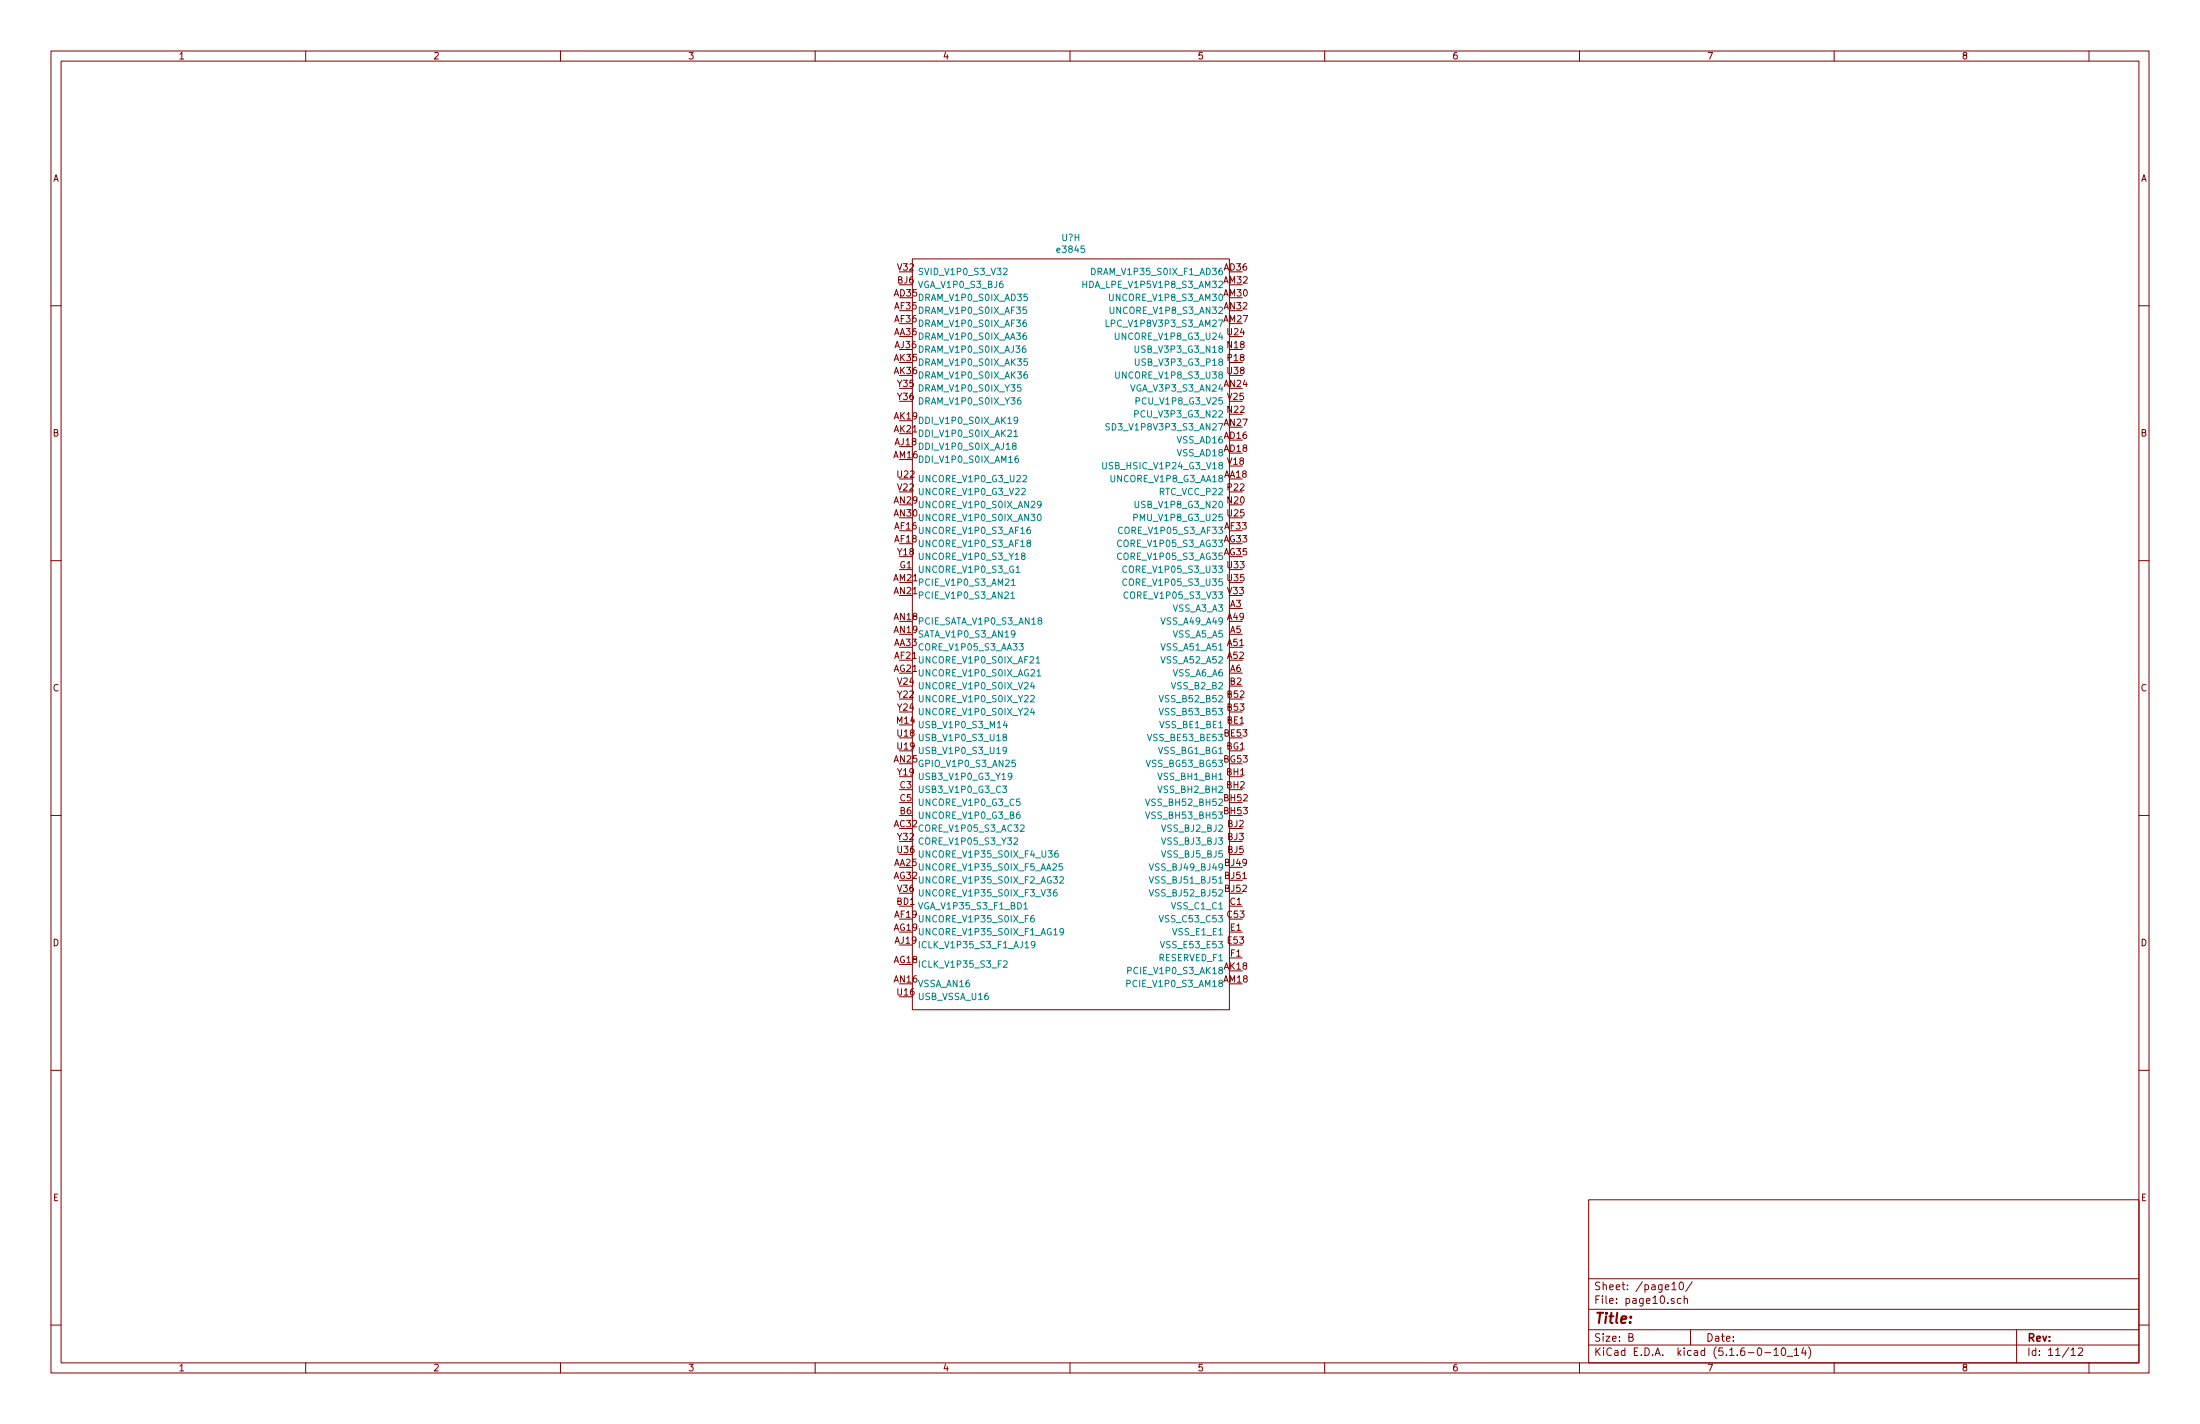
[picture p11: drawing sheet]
<svg xmlns="http://www.w3.org/2000/svg" width="432mm" height="279mm" viewBox="0 0 432 279" stroke-linecap="round" stroke-linejoin="round" font-family="sans-serif">
<g fill="none" stroke="#840000" stroke-width=".2">
<path d="M10 10h411.8v259.4h-411.8zM12 12h407.8v255.4h-407.8zM60 10v2M110 10v2M160 10v2M210 10v2M260 10v2M310 10v2M360 10v2M410 10v2M10 60h2M179.1 50.8h62.2v147.3h-62.2z"/>
<path d="M419.8 60h2M10 110h2M419.8 110h2M10 160h2M419.8 160h2M10 210h2M419.8 210h2M311.8 235.4h108v32h-108zM10 260h2M311.8 256.9h108M311.8 250.9h108M328.1 252l.5-.4v1.5"/>
<path d="M328.1 253.1h.9M329.8 251.6h.1a.8 .8 0 0 1 .5 .7 .8 .8 0 0 1-.5 .8 1 1 0 0 1-.1-1.5zM329.9 254.8h-.4l-.3 .2 .1 .6 .2 .2 .4-.1M330.6 254.9v-.1a.37 .37 0 0 1 .6 .2v.8M330.6 254.3v1.5M332.1 251.5l-1.2 1.9M419.8 260h2M60 267.4v2M110 267.4v2M160 267.4v2M210 267.4v2M260 267.4v2"/>
<path d="M310 267.4v2M311.8 263.9h108M311.8 260.9h108M319.7 262.4l.7-.1 .1-.2-.1-.4h-.7v1.5h.6l.2-.2 .1-.3-.4-.3M331.8 260.9v3M346.4 265.4h1.1M348.2 264.9l.4-.4v1.5M348.2 266h.8M349.8 264.6l.2-.1a.85 .85 0 0 1 .1 1.5 .79 .79 0 0 1-.3-1.4zM350.7 266.1h1.2M352.2 264.9l.4-.4v1.5M352.2 266h.8"/>
<path d="M354 264.4l-.4 1.1h.9M354.3 265v1M355 264.3a1.71 1.71 0 0 1 0 2.2M360 267.4v2M395.8 260.9v6.5M406.5 264.9l.4-.4v1.5M406.5 266h.8M407.9 264.6l.6-.1 .2 .1 .1 .3-1 1.1h1M410 267.4v2"/>
</g>
<g fill="none" stroke="#008484" stroke-width=".2">
<path d="M196.8 55.2h-.3a.79 .79 0 0 0-.1 1.2l.4-.1v-.5l-.4-.1-.2 .2M197 52.8l.4-.2 .3 .4-.8 .9h.8M201.6 57.7h-.6v.6l.1-.1 .5 .1v.6l-.2 .1-.4-.1M212.5 55.2v1.2M212.5 55.8h.8M214.2 52.6a.64 .64 0 0 1 .8 .7 .64 .64 0 0 1-.8 .6zM217.8 57.7v1.1l.2 .2 .4-.1 .1-.1v-1.1M200.3 78l-.4 .1a.87 .87 0 0 0 0 1.2l.5-.1v-.6l-.5-.1-.2 .3M200.4 75.5h-.7v.6l.2-.1 .5 .1v.5l-.2 .2-.5-.2M201.2 67.9h-.3a.87 .87 0 0 0 0 1.2l.4-.1v-.5l-.4-.1-.2 .2M201.4 65.3h-.3a.79 .79 0 0 0-.1 1.3l.4-.1v-.6l-.4-.1-.2 .3M201.4 62.8h-.3a.79 .79 0 0 0-.1 1.3l.4-.2v-.5l-.4-.1-.2 .2"/>
<path d="M201.4 60.2h-.6v.7l.2-.2 .4 .2v.5l-.2 .1-.4-.1M201.5 72.9l-.3 .1a.87 .87 0 0 0 0 1.2l.4-.1v-.5l-.4-.2-.2 .3M201.6 70.4h-.6v.6l.1-.1 .5 .1v.6l-.2 .1-.4-.1M217.1 62.8v1.3h.6M217.9 60.2v1.1l.2 .2h.4l.1-.2v-1.1M218.9 65.3v1.1l.3 .2 .3-.1 .1-.1v-1.1M219 72.9v1.1l.2 .2h.4l.1-.2v-1.1M222.8 67.9v1l.2 .2h.4l.1-.2v-1M222.8 70.4v1.1l.3 .2 .3-.1 .2-.1v-1.1M223 78.7l.6-.1 .1-.1-.1-.3-.6-.2v1.3M199 87.5l-.3-.3 .3-.3h.2l.2 .1v.4l-.6 .1-.1 .2v.3l.3 .2h.2l.2-.2v-.4l-.2-.1M199 84.7l.4-.3v1.2"/>
<path d="M199 85.6h.7M199.7 82.4l-.2 .2h-.4l-.1-.2v-.3l.3-.3h.2l.2 .3a.88 .88 0 0 1-.2 1h-.4M199.8 89.5h-.4a.87 .87 0 0 0 0 1.2l.5-.1v-.5l-.5-.2-.2 .3M200.5 95.9l.5-.1 .2 .4-.7 .9h.7M200.8 93.4l.4-.1 .3 .3-.8 .9h.8M204.3 98.9l-.2 .2h-.4l-.1-.2v-.3l.3-.3h.2l.2 .3a.88 .88 0 0 1-.2 1h-.4M216.4 90.7v1.1l.3 .2 .3-.1 .1-.1v-1.1M217.8 83.2l-.5-.1-.2 .1v.5l.6 .2 .1 .3-.3 .2-.5-.1M222.7 81.2l.7-.1v-.4l-.7-.1v1.2M222.8 98.3v1.1l.2 .2h.4l.1-.2v-1.1M198.4 116.5l.4-.4v1.3M198.4 117.4h.7"/>
<path d="M198.5 113.9l.4-.3v1.3M198.5 114.9h.8M199.4 112.3h.8M200.7 109.1l-.2-.2v-.3l.5-.1 .1 .1v.3l-.5 .2-.1 .2v.3l.2 .2h.3l.2-.2-.1-.4-.1-.1M201.8 106.5l-.3-.2 .1-.2 .2-.1 .4 .1v.3l-.5 .2-.2 .2v.2l.3 .2h.4l.1-.2-.1-.4-.2-.1M202.2 103.4h-.3a.79 .79 0 0 0-.1 1.3l.4-.1v-.6l-.4-.1-.3 .3M203.7 101l.2-.1a.67 .67 0 0 1 .5 .6 .67 .67 0 0 1-.5 .7l-.3-.5zM220.1 106.1a.6 .6 0 0 0-.8 .4 .6 .6 0 0 0 .6 .7l.2-.1M220.1 108.6a.6 .6 0 0 0-.8 .5 .6 .6 0 0 0 .6 .7l.2-.1M220.3 103.6a.6 .6 0 0 0-.8 .4 .6 .6 0 0 0 .6 .7l.2-.1M221.2 111.2a.56 .56 0 0 0-.8 .1 .56 .56 0 0 0 0 .7l.4 .3 .4-.1M221.2 113.7a.56 .56 0 0 0-.8 .1 .56 .56 0 0 0 0 .8l.4 .3 .4-.2"/>
<path d="M221.4 116.3a.6 .6 0 0 0-.9 .4 .6 .6 0 0 0 .7 .7l.2-.1M222.5 101.5h.6l.2-.2-.1-.3-.7-.1v1.3M199.2 124.3l-.2 .2h-.3l-.2-.2v-.4l.2-.2 .4 .2a.84 .84 0 0 1-.3 1.1h-.2M200.1 126.3h.7l-.4 .5 .4 .1v.4l-.2 .3-.5-.2M202.3 136.6l.5-.2 .2 .4-.8 .9h.8M202.6 133.9l-.3 .8h.8M202.6 138.9l-.3 .9h.8M202.9 134.3v.9M202.9 139.4v.9M203.4 129.2l.3-.4v1.3M203.4 130.1h.7M203.6 131.7l.3-.3v1.2"/>
<path d="M203.6 132.6h.7M204 121.8l-.2-.2v-.3l.4-.1 .3 .3-.1 .1-.7 .4 .1 .4 .2 .1 .3-.1 .2-.1v-.3l-.3-.2M227.5 136.4l.4 1.3 .4-1.3M227.5 139l.4 1.3 .4-1.3M196.8 154.2h.8l-.4 .5 .3 .1v.6l-.2 .1-.5-.1M197.1 144.6l-.2-.1v-.3l.4-.1 .2 .1v.3l-.5 .2-.2 .2v.2l.3 .2h.2l.3-.2-.1-.4-.2-.1M197.3 141.5l-.3 .9h.7M197.6 147.2l-.3 .2-.3-.1-.1-.6 .4-.1 .3 .3-.1 .7-.2 .2-.3 .1M197.6 142v.8M198.6 152.2l-.3 .3-.3-.1-.1-.2v-.4l.4-.1 .3 .2-.2 .9-.4 .2M199.3 149.1h-.6l-.1 .7 .2-.2 .4 .1 .1 .6-.2 .1-.5-.1M200.1 159.3h-.2a.79 .79 0 0 0-.2 1.3l.5-.1v-.6l-.5-.1-.2 .2"/>
<path d="M200.2 156.8h-.6l-.1 .6 .2-.1 .5 .1v.5l-.2 .1-.5-.1M224.8 156.8l.4 1.2 .5-1.2M224.8 159.3l.4 1.3 .5-1.3M225.2 144.1l.4 1.2 .4-1.2M199 164.5l.5-.1 .2 .3-.7 1h.7M200.3 162l.5-.2 .2 .4-.8 .9h.8M201 177.4l.3-.3v1.3M201 178.4h.7M202.9 179.6l-.4 .1a.87 .87 0 0 0 0 1.2l.4-.1 .1-.4-.2-.3h-.3l-.2 .3M207.4 174.5l-.5 .2-.1 .4 .1 .7h.5l.1-.2-.1-.5-.4-.1-.2 .3M207.6 166.9l-.4 .1a.87 .87 0 0 0 0 1.2l.5-.1v-.6l-.5-.1-.2 .3M208 172.1l.5-.1 .3 .4-.8 .9h.8"/>
<path d="M208.5 169.5h-.6l-.1 .6 .5-.1 .3 .2v.3l-.3 .2-.5-.1M225.6 169.5l.4 1.2 .4-1.2M225.6 172l.4 1.3 .4-1.3M225.6 174.5l.4 1.3 .4-1.3M227.5 179.6l.4 1.3 .4-1.3M197 188.6l.4-.1 .3 .4-.8 .9h.8M203.1 185.3l-.2 .2-.4-.1v-.6l.4-.1 .2 .3v.7l-.2 .2-.4 .1M208.8 182.7l-.3 .3-.3-.1-.2-.2 .1-.4 .4-.1 .3 .2-.2 .9-.4 .1M221.2 193l.6-.1v-.4l-.6-.2v1.3M221.3 190.4l.7-.1v-.4l-.7-.1v1.3M227.7 184.7l.5 1.3 .4-1.3"/>
</g>
<text font-size="2.8" fill="#840000" x="312.8" y="259.7">Title:</text>
<g font-size="2.1" fill="#840000">
<text x="312.8" y="255.8">File: page10.sch</text>
<text x="312.8" y="253.1">Sheet: /page10/</text>
<text x="312.8" y="263.2">Size: B</text>
<text x="334.8" y="263.2">Date:</text>
<text x="397.8" y="263.2">Rev:</text>
<text x="312.8" y="266">KiCad E.D.A. kicad (5.1.6-0-10_14)</text>
<text x="397.8" y="266">Id: 11/12</text>
</g>
<g font-size="1.8" fill="#840000">
<text x="35" y="11.6">1</text>
<text x="85" y="11.6">2</text>
<text x="135" y="11.6">3</text>
<text x="185" y="11.6">4</text>
<text x="235" y="11.6">5</text>
<text x="285" y="11.6">6</text>
<text x="335" y="11.6">7</text>
<text x="385" y="11.6">8</text>
<text x="10.4" y="35.6">A</text>
<text x="420.2" y="35.6">A</text>
<text x="176.2" y="53.1">V32</text>
<text x="240.3" y="53.1">AD36</text>
<text x="175.5" y="58.2">AD35</text>
<text x="176.2" y="55.6">BJ6</text>
<text x="240.2" y="58.2">AM30</text>
<text x="240.2" y="55.6">AM32</text>
<text x="175.5" y="65.8">AA36</text>
<text x="175.6" y="60.7">AF35</text>
<text x="175.6" y="63.2">AF36</text>
<text x="240.2" y="63.2">AM27</text>
<text x="240.3" y="60.7">AN32</text>
<text x="240.9" y="65.8">U24</text>
<text x="175.5" y="70.9">AK35</text>
<text x="175.7" y="68.3">AJ36</text>
<text x="240.9" y="68.3">N18</text>
<text x="241" y="70.9">P18</text>
<text x="175.5" y="73.4">AK36</text>
<text x="176.2" y="75.9">Y35</text>
<text x="240.3" y="75.9">AN24</text>
<text x="240.9" y="73.4">U38</text>
<text x="175.5" y="82.3">AK19</text>
<text x="176.2" y="78.5">Y36</text>
<text x="240.3" y="83.6">AN27</text>
<text x="240.9" y="81">N22</text>
<text x="241" y="78.5">V25</text>
<text x="10.4" y="85.6">B</text>
<text x="175.4" y="89.9">AM16</text>
<text x="175.5" y="84.8">AK21</text>
<text x="175.7" y="87.4">AJ18</text>
<text x="240.3" y="86.1">AD16</text>
<text x="240.3" y="88.6">AD18</text>
<text x="420.2" y="85.6">B</text>
<text x="176.2" y="93.7">U22</text>
<text x="240.3" y="93.7">AA18</text>
<text x="241" y="91.2">V18</text>
<text x="175.5" y="98.8">AN29</text>
<text x="175.5" y="101.3">AN30</text>
<text x="176.2" y="96.3">V22</text>
<text x="240.9" y="98.8">N20</text>
<text x="240.9" y="101.3">U25</text>
<text x="241" y="96.3">P22</text>
<text x="175.6" y="103.9">AF16</text>
<text x="175.6" y="106.4">AF18</text>
<text x="240.3" y="106.4">AG33</text>
<text x="240.4" y="103.9">AF33</text>
<text x="176.2" y="109">Y18</text>
<text x="176.6" y="111.5">G1</text>
<text x="240.3" y="109">AG35</text>
<text x="240.9" y="111.5">U33</text>
<text x="175.4" y="114">AM21</text>
<text x="175.5" y="116.6">AN21</text>
<text x="240.9" y="114">U35</text>
<text x="241" y="116.6">V33</text>
<text x="241.5" y="119.1">A3</text>
<text x="175.5" y="121.7">AN18</text>
<text x="175.5" y="124.2">AN19</text>
<text x="240.9" y="121.7">A49</text>
<text x="241.5" y="124.2">A5</text>
<text x="175.5" y="131.8">AG21</text>
<text x="175.5" y="126.7">AA33</text>
<text x="175.6" y="129.3">AF21</text>
<text x="240.9" y="126.7">A51</text>
<text x="240.9" y="129.3">A52</text>
<text x="241.5" y="131.8">A6</text>
<text x="10.4" y="135.6">C</text>
<text x="176.2" y="134.4">V24</text>
<text x="176.2" y="136.9">Y22</text>
<text x="240.9" y="136.9">B52</text>
<text x="241.5" y="134.4">B2</text>
<text x="420.2" y="135.6">C</text>
<text x="176.1" y="142">M14</text>
<text x="176.2" y="139.4">Y24</text>
<text x="240.9" y="142">BE1</text>
<text x="240.9" y="139.4">B53</text>
<text x="175.5" y="149.6">AN25</text>
<text x="176.2" y="144.5">U18</text>
<text x="176.2" y="147.1">U19</text>
<text x="240.3" y="149.6">BG53</text>
<text x="240.4" y="144.5">BE53</text>
<text x="240.8" y="147.1">BG1</text>
<text x="176.2" y="152.1">Y19</text>
<text x="176.7" y="154.7">C3</text>
<text x="240.8" y="152.1">BH1</text>
<text x="240.8" y="154.7">BH2</text>
<text x="176.7" y="159.8">B6</text>
<text x="176.7" y="157.2">C5</text>
<text x="240.3" y="157.2">BH52</text>
<text x="240.3" y="159.8">BH53</text>
<text x="175.5" y="162.3">AC32</text>
<text x="176.2" y="167.4">U36</text>
<text x="176.2" y="164.8">Y32</text>
<text x="240.9" y="162.3">BJ2</text>
<text x="240.9" y="164.8">BJ3</text>
<text x="240.9" y="167.4">BJ5</text>
<text x="175.5" y="172.5">AG32</text>
<text x="175.5" y="169.9">AA25</text>
<text x="240.5" y="169.9">BJ49</text>
<text x="240.5" y="172.5">BJ51</text>
<text x="176" y="177.5">BD1</text>
<text x="176.2" y="175">V36</text>
<text x="240.5" y="175">BJ52</text>
<text x="241.5" y="177.5">C1</text>
<text x="10.4" y="185.6">D</text>
<text x="175.5" y="182.6">AG19</text>
<text x="175.6" y="180.1">AF19</text>
<text x="175.7" y="185.2">AJ19</text>
<text x="240.9" y="180.1">C53</text>
<text x="241" y="185.2">E53</text>
<text x="241.5" y="182.6">E1</text>
<text x="420.2" y="185.6">D</text>
<text x="175.5" y="189">AG18</text>
<text x="240.3" y="190.2">AK18</text>
<text x="241.6" y="187.7">F1</text>
<text x="175.5" y="192.8">AN16</text>
<text x="176.2" y="195.3">U16</text>
<text x="240.2" y="192.8">AM18</text>
<text x="10.4" y="235.6">E</text>
<text x="420.2" y="235.6">E</text>
<text x="35" y="269">1</text>
<text x="85" y="269">2</text>
<text x="135" y="269">3</text>
<text x="185" y="269">4</text>
<text x="235" y="269">5</text>
<text x="285" y="269">6</text>
<text x="335" y="269">7</text>
<text x="385" y="269">8</text>
</g>
<g font-size="1.8" fill="#008484">
<text x="208.4" y="47.3">U?H</text>
<text x="180.1" y="54">SVID_V1P0_S3_V32</text>
<text x="207.7" y="49.6">e3845</text>
<text x="215.3" y="54">DRAM_V1P35_S0IX_F1_AD36</text>
<text x="180.1" y="59.1">DRAM_V1P0_S0IX_AD35</text>
<text x="180.1" y="56.5">VGA_V1P0_S3_BJ6</text>
<text x="213.5" y="56.5">HDA_LPE_V1P5V1P8_S3_AM32</text>
<text x="218.5" y="59.1">UNCORE_V1P8_S3_AM30</text>
<text x="180.1" y="61.6">DRAM_V1P0_S0IX_AF35</text>
<text x="180.1" y="64.1">DRAM_V1P0_S0IX_AF36</text>
<text x="218.3" y="64.1">LPC_V1P8V3P3_S3_AM27</text>
<text x="218.7" y="61.6">UNCORE_V1P8_S3_AN32</text>
<text x="180.1" y="66.7">DRAM_V1P0_S0IX_AA36</text>
<text x="180.1" y="69.2">DRAM_V1P0_S0IX_AJ36</text>
<text x="180.1" y="71.8">DRAM_V1P0_S0IX_AK35</text>
<text x="219.7" y="66.7">UNCORE_V1P8_G3_U24</text>
<text x="223.7" y="69.2">USB_V3P3_G3_N18</text>
<text x="223.8" y="71.8">USB_V3P3_G3_P18</text>
<text x="180.1" y="74.3">DRAM_V1P0_S0IX_AK36</text>
<text x="180.1" y="76.8">DRAM_V1P0_S0IX_Y35</text>
<text x="219.9" y="74.3">UNCORE_V1P8_S3_U38</text>
<text x="222.5" y="76.8">VGA_V3P3_S3_AN24</text>
<text x="180.1" y="83.2">DDI_V1P0_S0IX_AK19</text>
<text x="180.1" y="79.4">DRAM_V1P0_S0IX_Y36</text>
<text x="223.7" y="81.9">PCU_V3P3_G3_N22</text>
<text x="223.8" y="79.4">PCU_V1P8_G3_V25</text>
<text x="180.1" y="88.3">DDI_V1P0_S0IX_AJ18</text>
<text x="180.1" y="85.7">DDI_V1P0_S0IX_AK21</text>
<text x="218.6" y="84.5">SD3_V1P8V3P3_S3_AN27</text>
<text x="231.2" y="87">VSS_AD16</text>
<text x="231.2" y="89.5">VSS_AD18</text>
<text x="180.1" y="90.8">DDI_V1P0_S0IX_AM16</text>
<text x="180.1" y="94.6">UNCORE_V1P0_G3_U22</text>
<text x="217.6" y="92.1">USB_HSIC_V1P24_G3_V18</text>
<text x="218.5" y="94.6">UNCORE_V1P8_G3_AA18</text>
<text x="180.1" y="99.7">UNCORE_V1P0_S0IX_AN29</text>
<text x="180.1" y="97.2">UNCORE_V1P0_G3_V22</text>
<text x="223.7" y="99.7">USB_V1P8_G3_N20</text>
<text x="227.8" y="97.2">RTC_VCC_P22</text>
<text x="180.1" y="104.8">UNCORE_V1P0_S3_AF16</text>
<text x="180.1" y="107.3">UNCORE_V1P0_S3_AF18</text>
<text x="180.1" y="102.2">UNCORE_V1P0_S0IX_AN30</text>
<text x="220.1" y="107.3">CORE_V1P05_S3_AG33</text>
<text x="220.4" y="104.8">CORE_V1P05_S3_AF33</text>
<text x="223.5" y="102.2">PMU_V1P8_G3_U25</text>
<text x="180.1" y="112.4">UNCORE_V1P0_S3_G1</text>
<text x="180.1" y="109.9">UNCORE_V1P0_S3_Y18</text>
<text x="220.1" y="109.9">CORE_V1P05_S3_AG35</text>
<text x="221.5" y="112.4">CORE_V1P05_S3_U33</text>
<text x="180.1" y="114.9">PCIE_V1P0_S3_AM21</text>
<text x="180.1" y="117.5">PCIE_V1P0_S3_AN21</text>
<text x="221.5" y="114.9">CORE_V1P05_S3_U35</text>
<text x="221.6" y="117.5">CORE_V1P05_S3_V33</text>
<text x="180.1" y="122.6">PCIE_SATA_V1P0_S3_AN18</text>
<text x="180.1" y="125.1">SATA_V1P0_S3_AN19</text>
<text x="228.3" y="122.6">VSS_A49_A49</text>
<text x="230.3" y="120">VSS_A3_A3</text>
<text x="230.3" y="125.1">VSS_A5_A5</text>
<text x="180.1" y="127.6">CORE_V1P05_S3_AA33</text>
<text x="180.1" y="130.2">UNCORE_V1P0_S0IX_AF21</text>
<text x="228.3" y="127.6">VSS_A51_A51</text>
<text x="228.3" y="130.2">VSS_A52_A52</text>
<text x="180.1" y="132.7">UNCORE_V1P0_S0IX_AG21</text>
<text x="180.1" y="135.3">UNCORE_V1P0_S0IX_V24</text>
<text x="180.1" y="137.8">UNCORE_V1P0_S0IX_Y22</text>
<text x="228.3" y="137.8">VSS_B52_B52</text>
<text x="230.3" y="132.7">VSS_A6_A6</text>
<text x="230.3" y="135.3">VSS_B2_B2</text>
<text x="180.1" y="142.9">USB_V1P0_S3_M14</text>
<text x="180.1" y="140.3">UNCORE_V1P0_S0IX_Y24</text>
<text x="227.9" y="142.9">VSS_BE1_BE1</text>
<text x="228.3" y="140.3">VSS_B53_B53</text>
<text x="180.1" y="145.4">USB_V1P0_S3_U18</text>
<text x="180.1" y="148">USB_V1P0_S3_U19</text>
<text x="225.9" y="145.4">VSS_BE53_BE53</text>
<text x="227.5" y="148">VSS_BG1_BG1</text>
<text x="180.1" y="150.5">GPIO_V1P0_S3_AN25</text>
<text x="180.1" y="155.6">USB3_V1P0_G3_C3</text>
<text x="180.1" y="153">USB3_V1P0_G3_Y19</text>
<text x="225.5" y="150.5">VSS_BG53_BG53</text>
<text x="227.7" y="153">VSS_BH1_BH1</text>
<text x="227.7" y="155.6">VSS_BH2_BH2</text>
<text x="180.1" y="160.7">UNCORE_V1P0_G3_B6</text>
<text x="180.1" y="158.1">UNCORE_V1P0_G3_C5</text>
<text x="225.7" y="158.1">VSS_BH52_BH52</text>
<text x="225.7" y="160.7">VSS_BH53_BH53</text>
<text x="180.1" y="163.2">CORE_V1P05_S3_AC32</text>
<text x="180.1" y="165.7">CORE_V1P05_S3_Y32</text>
<text x="228.3" y="163.2">VSS_BJ2_BJ2</text>
<text x="228.3" y="165.7">VSS_BJ3_BJ3</text>
<text x="180.1" y="170.8">UNCORE_V1P35_S0IX_F5_AA25</text>
<text x="180.1" y="173.4">UNCORE_V1P35_S0IX_F2_AG32</text>
<text x="180.1" y="168.3">UNCORE_V1P35_S0IX_F4_U36</text>
<text x="226.3" y="170.8">VSS_BJ49_BJ49</text>
<text x="226.3" y="173.4">VSS_BJ51_BJ51</text>
<text x="228.3" y="168.3">VSS_BJ5_BJ5</text>
<text x="180.1" y="178.4">VGA_V1P35_S3_F1_BD1</text>
<text x="180.1" y="175.9">UNCORE_V1P35_S0IX_F3_V36</text>
<text x="226.3" y="175.9">VSS_BJ52_BJ52</text>
<text x="230.3" y="178.4">VSS_C1_C1</text>
<text x="180.1" y="181">UNCORE_V1P35_S0IX_F6</text>
<text x="180.1" y="183.5">UNCORE_V1P35_S0IX_F1_AG19</text>
<text x="228.3" y="181">VSS_C53_C53</text>
<text x="230.5" y="183.5">VSS_E1_E1</text>
<text x="180.1" y="189.9">ICLK_V1P35_S3_F2</text>
<text x="180.1" y="186.1">ICLK_V1P35_S3_F1_AJ19</text>
<text x="222.2" y="191.1">PCIE_V1P0_S3_AK18</text>
<text x="227.5" y="188.6">RESERVED_F1</text>
<text x="228.5" y="186.1">VSS_E53_E53</text>
<text x="180.1" y="193.7">VSSA_AN16</text>
<text x="180.1" y="196.2">USB_VSSA_U16</text>
<text x="222" y="193.7">PCIE_V1P0_S3_AM18</text>
</g>
</svg>
